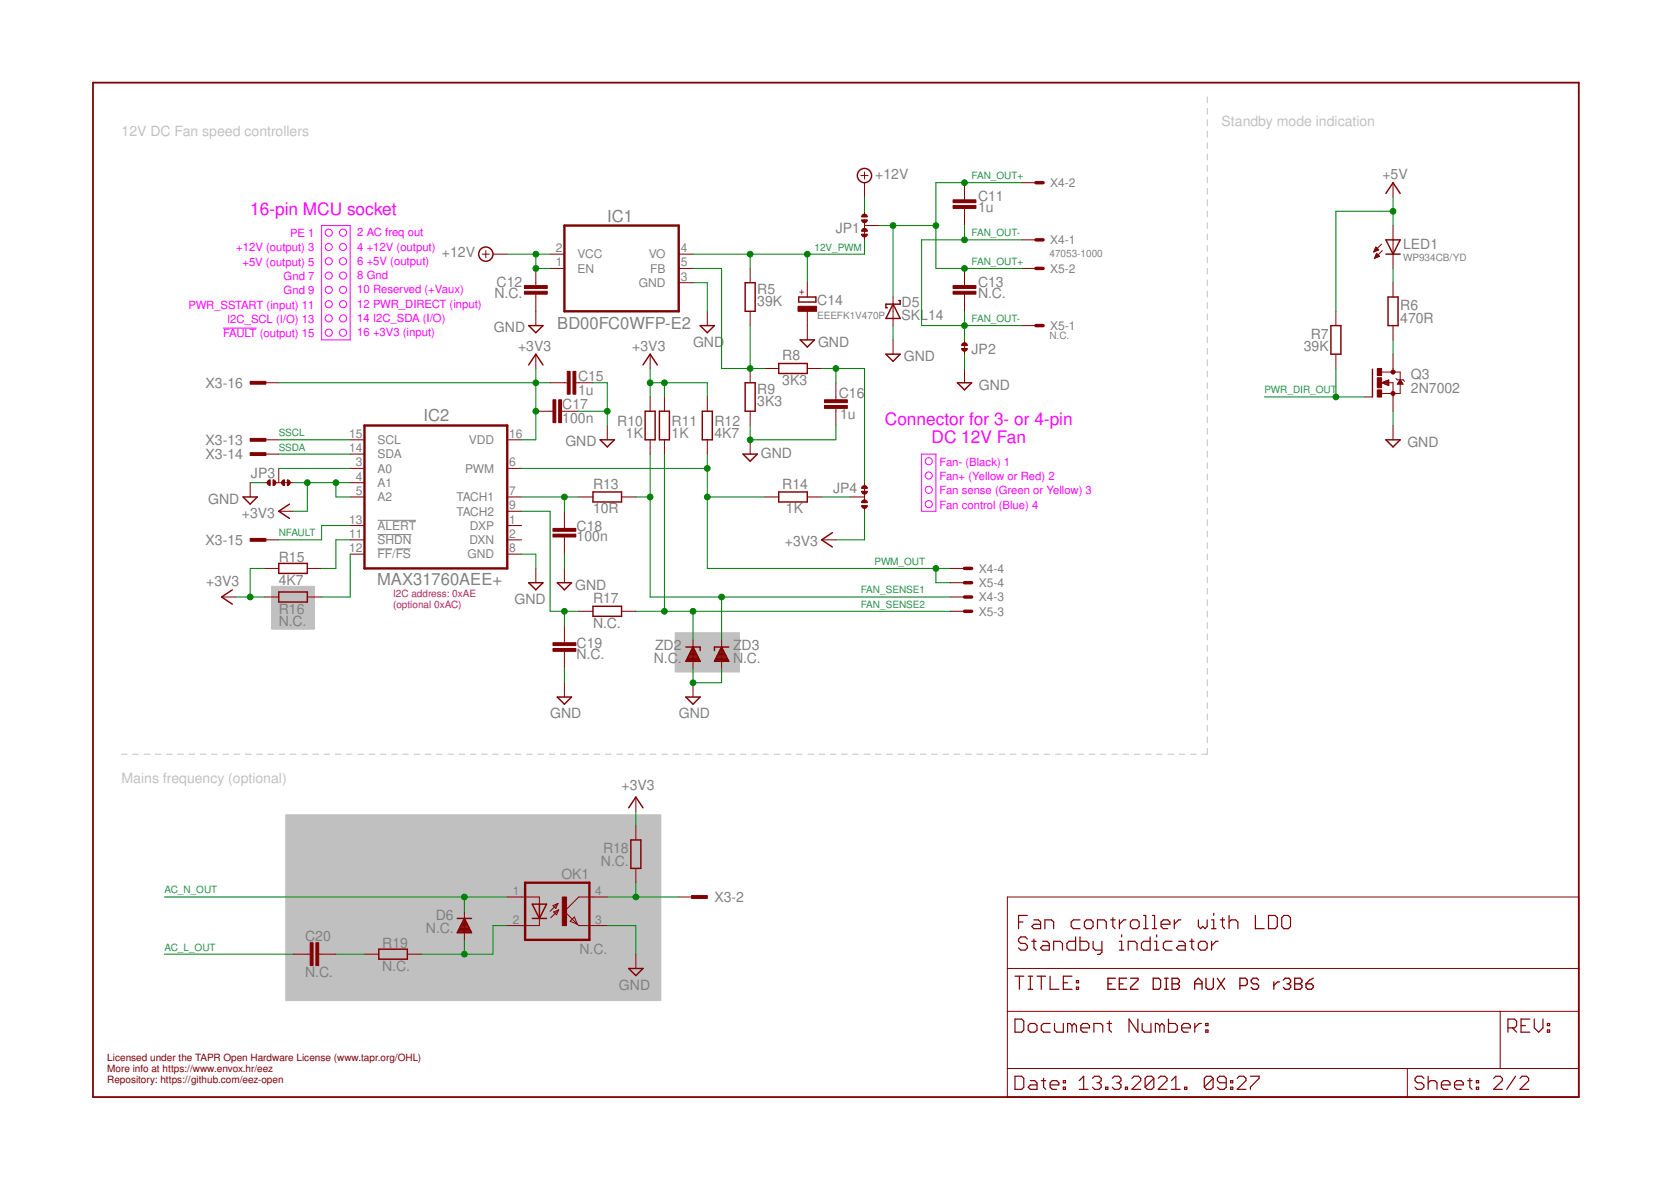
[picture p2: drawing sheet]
<svg xmlns="http://www.w3.org/2000/svg" width="297mm" height="210mm" viewBox="0 0 297 210" stroke-linecap="round" stroke-linejoin="round" font-family="sans-serif">
<g fill="none" stroke="#c0c0c0" stroke-width=".18">
<path d="M214.6 17.2v1.1M214.6 19.3v1M214.6 21.3v1M214.6 23.3v1.1M214.6 25.4v1M214.6 27.4v1M214.6 29.4v1.1M214.6 31.5v1M214.6 33.5v1M214.6 35.5v1.1M214.6 37.5v1.1M214.6 39.6v1"/>
<path d="M214.6 41.6v1M214.6 43.6v1.1M214.6 45.7v1M214.6 47.7v1M214.6 49.7v1.1M214.6 51.8v1M214.6 53.8v1M214.6 55.8v1.1M214.6 57.8v1.1M214.6 59.9v1M214.6 61.9v1M214.6 63.9v1.1"/>
<path d="M214.6 66v1M214.6 68v1M214.6 70v1.1M214.6 72.1v1M214.6 74.1v1M214.6 76.1v1.1M214.6 78.2v1M214.6 80.2v1M214.6 82.2v1.1M214.6 84.3v1M214.6 86.3v1M214.6 88.3v1.1"/>
<path d="M214.6 90.4v1M214.6 92.4v1M214.6 94.4v1M214.6 96.5v1M214.6 98.5v1M214.6 100.5v1M214.6 102.6v1M214.6 104.6v1M214.6 106.6v1M214.6 108.6v1.1M214.6 110.7v1M214.6 112.7v1"/>
<path d="M214.6 114.7v1.1M214.6 116.8v1M214.6 118.8v1M21.6 134h1M23.6 134h1M25.6 134h1M27.6 134h1M29.6 134h1M31.6 134h1M33.6 134h1M35.6 134h1M37.6 134h1"/>
<path d="M39.6 134h1M41.6 134h1M43.6 134h1M45.6 134h1M47.6 134h1M49.6 134h1M51.6 134h1M53.6 134h1M55.6 134h1M57.6 134h1M59.6 134h1M61.6 134h1"/>
<path d="M63.6 134h1M65.6 134h1M67.6 134h1M69.6 134h1M71.6 134h1M73.6 134h1M75.6 134h1M77.6 134h1M79.6 134h1M81.6 134h1M83.6 134h1M85.6 134h1"/>
<path d="M87.6 134h1M89.6 134h1M91.6 134h1M93.6 134h1M95.6 134h1M97.6 134h1M99.6 134h1M101.6 134h1M103.6 134h1M105.6 134h1M107.6 134h1M109.6 134h1"/>
<path d="M111.6 134h1M113.6 134h1M115.6 134h1M117.6 134h1M119.6 134h1M121.6 134h1M123.6 134h1M125.6 134h1M127.6 134h1M129.6 134h1M131.6 134h1M133.6 134h1"/>
<path d="M135.6 134h1M137.6 134h1M139.6 134h1M141.6 134h1M143.6 134h1M145.6 134h1M147.6 134h1M149.6 134h1M151.6 134h1M153.6 134h1M155.6 134h1M157.6 134h1"/>
<path d="M159.6 134h1M161.6 134h1M163.6 134h1M165.6 134h1M167.6 134h1M169.6 134h1M171.6 134h1M173.6 134h1M175.6 134h1M177.6 134h1M179.6 134h1M181.6 134h1"/>
<path d="M183.6 134h1M185.6 134h1M187.6 134h1M189.6 134h1M191.6 134h1M193.6 134h1M195.6 134h1M197.6 134h1M199.6 134h1M201.6 134h1M203.6 134h1M205.6 134h1"/>
<path d="M207.6 134h1M209.6 134h1M211.6 134h1M214.6 133v1h-1M214.6 120.8v1.1M214.6 122.9v1M214.6 124.9v1M214.6 126.9v1.1M214.6 128.9v1.1M214.6 131v1"/>
</g>
<g fill="#c0c0c0" stroke="#c0c0c0" stroke-width=".18">
<path d="M120 112.5h11.4v6.9h-11.4z"/>
<path d="M48.3 104.2h7.6v7.6h-7.6z"/>
<path d="M50.8 144.8h66.7v33h-66.7z"/>
</g>
<path d="M67.1 97.6h2.6M67.1 92.5h6.9M67.1 95h6.1M70.3 97.6h2.7" fill="none" stroke="#808080" stroke-width=".18"/>
<g fill="none" stroke="#800000" stroke-width=".21">
<path d="M180.4 173.5h1.6M181.1 163.9h.7M181.2 173.5v2.3M182.6 162.7h-1.5v2.4M182.6 166.9l-.4-.4h-.7l-.4 .4v.4l.4 .4h.7l.4 .4v.4l-.4 .4h-.7l-.4-.4M182.8 173.5h.8M182.8 175.8h.8M183.2 173.5v2.3M183.4 167.3h.8M183.8 163.5h.8l.4 .4v1.2h-1.2l-.4-.4 .4-.4h1.2M183.8 166.9v1.6l.4 .4M184.3 173.5h1.6"/>
<path d="M185.1 173.5v2.3M185.4 167.3h.7l.4 .4v1.2h-1.1l-.4-.4 .4-.4h1.1M185.7 165.1v-1.6h1.2l.4 .4v1.2M186.7 173.5v2.3h1.5M187.3 168.9v-1.6h1.2l.4 .4v1.2M189 174.7h.8M190.6 173.5h-1.6v2.3h1.6M191.2 166.5v2.4h-1.2l-.3-.4v-.8l.3-.4h1.2M191.3 175.5h.4v.3h-.4zM191.3 174.3h.4v.4h-.4zM192 163.5h-1.2l-.4 .4v.8l.4 .4h1.2M192 166.5v2.4h1.1l.4-.4v-.8l-.4-.4h-1.1"/>
<path d="M193.1 163.5h.8l.4 .4v.8l-.4 .4h-.8l-.3-.4v-.8zM194.3 167.3v1.2l.4 .4h1.2M195.1 165.1v-1.6h1.2l.4 .4v1.2M195.9 167.3v1.9l-.4 .4h-.4M197.4 163.5h.8M197.8 163.1v1.6l.4 .4M199 163.5v1.6M199 168.9h.8M199 167.3h.4v1.6M199.4 166.1v.4M200.2 163.5h-.4l-.8 .8M200.6 168.9v-1.6h1.1l.4 .4v1.2"/>
<path d="M200.9 163.9l.4-.4h.8l.4 .4v.8l-.4 .4h-.8l-.4-.4zM203.3 162.7h.4v2.4M203.3 165.1h.8M204.4 166.5v2.4h-1.1l-.4-.4v-.8l.4-.4h1.1M204.9 162.7h.3v2.4M204.9 165.1h.7M205.2 168.9h.8M205.2 167.3h.4v1.6M205.6 166.1v.4M206.4 164.3h1.6v-.4l-.4-.4h-.8l-.4 .4v.8l.4 .4h.8M208.3 167.3h-1.1l-.4 .4v.8l.4 .4h1.1M208.7 163.5v1.6"/>
<path d="M209.5 167.3h.8l.4 .4v1.2h-1.2l-.4-.4 .4-.4h1.2M209.9 163.5h-.4l-.8 .8M211.5 167.3h.7M211.9 166.9v1.6l.3 .4M213 163.5v1.2l.4 .4 .4-.4 .4 .4 .4-.4v-1.2M213 167.7l.4-.4h.8l.4 .4v.8l-.4 .4h-.8l-.4-.4zM215.4 163.5h.4v1.6M215.4 165.1h.8M215.4 167.3v1.6M215.8 162.3v.4M216.5 167.3h-.3l-.8 .8M216.9 163.5h.8"/>
<path d="M217.3 163.1v1.6l.4 .4M218.5 163.9l.4-.4h.7l.4 .4v1.2M218.5 162.7v2.4M223.2 162.7v2.4h1.5M225.5 162.7h1.2l.4 .4v1.6l-.4 .4h-1.2zM228.2 162.7h.8l.4 .4v1.6l-.4 .4h-.8l-.4-.4v-1.6zM180.4 181.1h1.2l.4 .4v1.6l-.4 .4h-1.2zM180.4 191.3h1.2l.4 .4v1.5l-.4 .4h-1.2zM182.8 182.3l.4-.4h.7l.4 .4v.8l-.4 .4h-.7l-.4-.4zM183.2 192.1h.7l.4 .3v1.2h-1.1l-.4-.4 .4-.4h1.1M185.1 192.1h.8M185.5 191.7v1.5l.4 .4"/>
<path d="M186.7 192.8h1.5v-.4l-.4-.3h-.8l-.3 .3v.8l.3 .4h.8M186.7 181.9h-1.2l-.4 .4v.8l.4 .4h1.2M187.5 181.9v1.2l.3 .4h1.2v-1.6M189 193.2h.4v.4h-.4zM189 192.1h.4v.3h-.4zM190.6 182.3l-.4-.4h-.4v1.6M190.6 182.3l.4-.4 .3 .4v1.2M190.6 182.3v1.2M191.9 193.6h1.5M191.9 192.1l.7-.8v2.3M192.1 182.7h1.6v-.4l-.4-.4h-.8l-.4 .4v.8l.4 .4h.8M194.2 191.7l.4-.4h.8l.3 .4v.4l-.3 .3"/>
<path d="M194.5 183.5v-1.6h1.1l.4 .4v1.2M195 192.4h.4M195.4 192.4l.3 .4v.4l-.3 .4h-.8l-.4-.4M196.5 193.2h.4v.4h-.4zM196.8 181.9h.8M197.2 181.5v1.6l.4 .4M197.7 191.7l.4-.4h.8l.4 .4v.4l-.4 .3M198.5 192.4h.4M198.9 192.4l.4 .4v.4l-.4 .4h-.8l-.4-.4M200 193.2h.4v.4h-.4zM201.2 191.7l.4-.4h.8l.4 .4v.4l-1.6 1.5h1.6M202.3 181.1v2.4l-1.6-2.4v2.4"/>
<path d="M203 181.9v1.2l.4 .4h1.2v-1.6M205.1 191.7v1.5l-.4 .4h-.8l-.3-.4M205.1 191.7l-.4-.4h-.8l-.3 .4v1.5M205.1 191.7l-1.5 1.5M205.9 191.7l.4-.4h.8l.4 .4v.4l-1.6 1.5h1.6M206.2 182.3l-.4-.4h-.4v1.6M206.2 182.3v1.2M206.2 182.3l.3-.4 .4 .4v1.2M207.7 181.1v2.4h1.2l.4-.4v-.8l-.4-.4h-1.2M208.2 193.6h1.6M208.2 192.1l.8-.8v2.3M210.1 182.7h1.5v-.4l-.4-.4h-.8l-.3 .4v.8l.3 .4h.8"/>
<path d="M210.6 193.2h.4v.4h-.4zM212.4 181.9v1.6M213.6 181.9h-.4l-.8 .8M214.3 183.1h.4v.4h-.4zM214.3 181.9h.4v.4h-.4zM215.6 191.7v1.5l-.4 .4h-.7l-.4-.4M215.6 191.7l-.4-.4h-.7l-.4 .4v1.5M215.6 191.7l-1.5 1.5M218 192.4h-1.2l-.4-.3v-.4l.4-.4h.8l.4 .4v1.5l-.4 .4h-.8l-.4-.4M218.8 193.2h.3v.4h-.3zM218.8 192.1h.3v.3h-.3zM219.9 191.7l.4-.4h.8l.4 .4v.4l-1.6 1.5h1.6"/>
<path d="M222.3 191.3h1.5v.4l-1.5 1.5v.4M253.1 191.7l-.4-.4h-.8l-.4 .4v.4l.4 .3h.8l.4 .4v.4l-.4 .4h-.8l-.4-.4M253.9 192.4l.4-.3h.8l.3 .3v1.2M253.9 191.3v2.3M256.2 192.8h1.6v-.4l-.4-.3h-.8l-.4 .3v.8l.4 .4h.8M258.6 192.8h1.5v-.4l-.4-.3h-.7l-.4 .3v.8l.4 .4h.7M260.9 192.1h.8M261.3 191.7v1.5l.4 .4M262.4 193.2h.4v.4h-.4zM262.4 192.1h.4v.3h-.4zM265.5 191.7l.4-.4h.8l.4 .4v.4l-1.6 1.5h1.6M268.1 182.7h1.1l.4-.4v-.8l-.4-.4h-1.1v2.4"/>
<path d="M268.8 182.7l.8 .8M269.4 191.3l-1.6 2.3M270.2 191.7l.4-.4h.8l.3 .4v.4l-1.5 1.5h1.5M270.4 182.3h.8M271.9 181.1h-1.5v2.4h1.5M272.7 181.1v1.6l.8 .8 .8-.8v-1.6M275.1 183.1h.4v.4h-.4zM275.1 181.9h.4v.4h-.4z"/>
</g>
<path d="M16.5 14.7h264.1v180.3h-264.1z" fill="none" stroke="#800000" stroke-width=".32"/>
<g fill="none" stroke="#800000" stroke-width=".18">
<path d="M153 31.2h1.3M153.7 30.6v1.2M153.7 32.5v2.5M153.7 37.5v.8M153.7 39.3v3.3M171.4 32.5v3M171.4 37v3.1M181.6 32.5h2.5M247.6 32.5v2.5M85.7 45.2h1.3M86.4 44.5v1.3M87.6 45.2h2.6"/>
<path d="M95.2 47.7v3.1M95.2 52.3v5.6M97.8 47.7h2.5M97.8 45.2h2.5M120.6 47.7h2.6M120.6 45.2h2.6M120.6 50.2h2.6M125.7 55.3v2.6M133.3 47.7v2.5M133.3 55.3v2.6M143.5 50.2v2.6M143.5 55.3v5.1"/>
<path d="M153.7 40.1h2.5M158.7 52.8v5.1M171.4 47.7v3.1M171.4 52.3v3M181.6 42.6h2.5M181.6 57.9h2.5M181.6 47.7h2.5M237.5 55.3v2.6M244.2 44.7h.2M244.3 44.6h.4M244.3 45.9h.1M244.3 44.5h.7"/>
<path d="M244.4 44.3h.6M244.4 45.8h.2M244.4 45.7h.5M244.5 44.2h.4M244.5 44.1h.3M244.5 45.6h.7M244.5 44h.2M244.5 45.4h.6M244.6 43.9l.5 .5-.9 .4zM244.6 45.3h.4M244.6 45.2h.3M244.7 45l-.4 .9"/>
<path d="M244.7 45l.5 .6M244.7 45.1h.1M245.2 45.6l-.9 .3M245.6 43.4l-1.4 1.4M245.7 44.5l-1.4 1.4M247.6 40.1v7.6M247.6 50.2v2.6M247.6 57.9v2.5M47 68h2.6M47 78.2h2.6M62.3 78.2h2.5M90.2 78.2h2.5"/>
<path d="M95.2 73.1h3.1M95.2 62.9v2.6M97.8 68h3M99.8 73.1h3.1M102.4 68h3M107.9 75.6v2.6M115.6 62.9v2.6M115.6 70.5v2.6M115.6 78.2v2.5M118.1 70.5v2.6M118.1 78.2v2.5M125.7 70.5v2.6"/>
<path d="M125.7 78.2v2.5M133.3 65.5v2.5M133.3 73.1v2.5M133.3 78.2v2.5M135.9 65.5h2.5M143.5 65.5h2.5M148.6 68v3.1M148.6 72.6v3M158.7 60.4v2.5M171.4 60.4v2.5M171.4 65.5v2.5M237.5 62.9v2.6"/>
<path d="M242.5 70.5h1.5M245.6 68l1.3-.5v1zM245.6 66.1h3.3v3.8h-3.3M245.7 68h1.2M245.8 68.1h1.1M246 67.9h.9M246.1 68.2h.8M246.3 67.7h.6M246.4 68.3h.5M246.6 67.6h.3M246.7 68.5h.2M246.7 68h.9v5.1"/>
<path d="M247.6 62.9v3.2M247.6 75.6v2.6M248.1 67.3l.3 .2h1l.3 .3M248.4 68.2h1M248.5 68.1h.8M248.6 68h.6M248.7 67.9h.4M248.8 67.7h.2M248.8 67.6h.2M248.9 67.5l.5 .8h-1zM44.5 85.8v2.5M47 80.7h2.6"/>
<path d="M47 95.9h2.6M47 85.8h.8M48.8 85.8h3.3M49.6 90.9h2.5M49.6 83.2v2.6M62.3 80.7h2.5M62.3 95.9h2.5M62.3 88.3h2.5M62.3 98.5h2.5M62.3 93.4h2.5M62.3 85.8h2.5M62.3 83.2h2.5"/>
<path d="M90.2 95.9h2.5M90.2 88.3h2.5M90.2 90.9h2.5M90.2 98.5h2.5M90.2 93.4h2.5M90.2 83.2h2.5M100.3 90.9v3M100.3 95.4v3.1M102.9 88.3h2.5M110.5 88.3h2.5M135.9 88.3h2.5M143.5 88.3h2.5"/>
<path d="M146 95.9h2.6M151.1 88.3h2.6M153.7 85.8v3.3M153.7 90.1v.8M39.4 106.1h2.5M47 106.1h2.6M47 101h2.6M54.6 106.1h2.6M54.6 101h2.6M95.2 101v2.6M100.3 101v2.6M100.3 111.2v3"/>
<path d="M100.3 115.8v3M102.9 108.6h2.5M110.5 108.6h2.5M123.2 113.7v5.1M128.3 113.7v5.1M168.9 106.1h2.5M168.9 108.6h2.5M168.9 101h2.5M168.9 103.6h2.5M100.3 121.3v2.6M123.2 121.3v2.6M90.2 159.4h5.7v1.3"/>
<path d="M107.9 159.4h-5l-2.6 2.6 2.6 2.5h5M113 141.7v2.5M113 146.7v2.6M113 154.3v2.6M120.6 159.4h2.6M179.1 159.4h101.5v35.6h-101.5zM52.1 169.6h3M56.7 169.6h3M64.8 169.6h2.5M72.4 169.6h2.6M82.5 162v5M95.9 163.2v1.3h-5.7"/>
<path d="M98.3 161l.9-.4-.4 .9zM98.4 162.1l.9-.4-.4 .9zM99.2 160.6l-1.4 1.4M99.3 161.7l-1.4 1.4M102.1 163l.5 1.3-1.3-.6zM113 169.6v2.5M179.1 179.7h101.5M179.1 172.1h101.5M266.7 179.7v10.2M179.1 189.9h101.5M250.2 189.9v5.1"/>
</g>
<g fill="none" stroke="#800000" stroke-width=".23">
<path d="M197 174.9h.6M198.3 173.9h-1.3v1.9h1.3M199 174.9h.6M200.3 173.9h-1.3v1.9h1.3M201 173.9h1.3v.3l-1.3 1.3v.3h1.3M205 173.9h1l.3 .3v1.3l-.3 .3h-1zM207 173.9h.7M207 175.8h.7M207.3 173.9v1.9M208.3 173.9h1l.4 .3v.3l-.4 .4 .4 .3v.3l-.4 .3h-1zM208.3 174.9h1M212.4 174.9h1.3"/>
<path d="M212.4 175.8v-1.3l.6-.6 .7 .6v1.3M214.4 173.9v1.6l.3 .3h.7l.3-.3v-1.6M216.4 173.9l1.3 1.9M217.7 173.9l-1.3 1.9M220.4 175.2h1l.3-.3v-.7l-.3-.3h-1v1.9M223.7 174.2l-.3-.3h-.6l-.4 .3v.3l.4 .4h.6l.3 .3v.3l-.3 .3h-.6l-.4-.3M226.4 174.5v1.3M227.4 174.5h-.3l-.7 .7M228.1 174.2l.4-.3h.6l.3 .3v.3l-.3 .4M228.8 174.9h.3M229.1 174.9l.3 .3v.3l-.3 .3h-.6l-.4-.3M230.1 173.9h1l.3 .3v.3l-.3 .4 .3 .3v.3l-.3 .3h-1z"/>
<path d="M230.1 174.9h1M232.2 174.9h.9l.3 .3v.3l-.3 .3h-.6l-.3-.3zM233.4 173.9l-.6 .3-.6 .7"/>
</g>
<g fill="none" stroke="#800000" stroke-width=".25">
<path d="M246.4 34.4l1.2-1.9 1.3 1.9M94 57.9h2.5l-1.3 1.2zM124.5 57.9h2.5l-1.3 1.2zM132.5 50.2h1.7v5.1h-1.7zM142 52.8h3v.9h-3zM158.7 54.1l1.3 2.5h-2.5zM159.8 53.4h.2v.7h-2.5v.6h.2M236.6 57.9h1.8v5h-1.8zM246.4 42.6h2.5l-1.3 2.6zM246.4 45.2h2.5M246.7 52.8h1.8v5.1h-1.8zM94 64.9l1.2-2 1.3 2"/>
<path d="M106.7 78.2h2.5l-1.3 1.2zM114.3 64.9l1.3-2 1.2 2M114.7 73.1h1.8v5.1h-1.8zM117.2 73.1h1.8v5.1h-1.8zM124.8 73.1h1.8v5.1h-1.8zM132.5 68h1.7v5.1h-1.7zM138.4 64.6h5.1v1.8h-5.1zM142.2 60.4h2.6l-1.3 1.3zM157.5 62.9h2.5l-1.3 1.3zM170.2 68h2.5l-1.3 1.3zM244 65.6v4.9M246.4 78.2h2.5l-1.3 1.2z"/>
<path d="M43.2 88.3h2.5l-1.2 1.3zM51.5 89.6l-1.9 1.3 1.9 1.2M105.4 87.4h5.1v1.8h-5.1zM132.1 80.7h2.5l-1.3 1.3zM138.4 87.4h5.1v1.8h-5.1zM148 94.7l-2 1.2 2 1.3M41.3 104.8l-1.9 1.3 1.9 1.3M49.6 105.2h5v1.8h-5zM49.6 100.1h5v1.8h-5zM94 103.6h2.5l-1.3 1.2zM99.1 103.6h2.5l-1.3 1.2zM105.4 107.8h5.1v1.7h-5.1z"/>
<path d="M121.9 115h2.6v.6M122 117.5h2.4M122.1 117.2h2.2M122.2 117h2M122.3 116.8h1.8M122.4 116.6h1.6M122.5 116.3h1.4M122.6 116.1h1.1M122.7 115.9h.9M122.9 115.7h.6M123 115.4h.4M123.1 115.2h.2"/>
<path d="M123.2 115l1.3 2.5h-2.6zM127 117.5h2.5M127.2 117.2h2.2M127.3 117h2M127.4 116.8h1.8M127.5 116.6h1.6M127.6 116.3h1.3M127.7 116.1h1.1M127.8 115.9h.9M127.9 115.7h.7M128.1 115.4h.4M128.2 115.2h.2"/>
<path d="M128.3 115l1.2 2.5h-2.5zM129.5 115h-2.5v.6M99.1 123.9h2.5l-1.3 1.3zM121.9 123.9h2.6l-1.3 1.3zM111.8 143.6l1.2-1.9 1.3 1.9M112.1 149.3h1.8v5h-1.8zM67.3 168.7h5.1v1.8h-5.1zM81.3 163.2h2.5M81.3 165.7h2.5M81.5 165.4h2.2M81.6 165.2h1.9M81.7 165h1.7"/>
<path d="M81.8 164.8h1.5M81.9 164.5h1.3M82 164.3h1.1M82.1 164.1h.9M82.2 163.9h.7M82.4 163.7h.4M82.5 163.4h.2M82.5 163.2l1.3 2.6h-2.5zM94.6 160.7h2.6l-1.3 2.5zM94.6 163.2h2.6M95.9 160.7v2.5M111.8 172.1h2.5l-1.3 1.3z"/>
<circle cx="153.7" cy="31.2" r="1.27"/>
<circle cx="86.4" cy="45.2" r="1.27"/>
</g>
<g fill="#800000" stroke="#800000" stroke-width=".18">
<path d="M244.8 69.3h.8v1.3h-.8z"/>
<path d="M244.8 65.5h.8v1.3h-.8z"/>
<path d="M244.8 67.1h.8v1.8h-.8z"/>
<path d="M99.9 159.4h.8v5.1h-.8z"/>
<path d="M122.9 159.2h2.8v.5h-2.8z"/>
<path d="M56.2 167.6h.5v4h-.5z"/>
<path d="M55.1 167.6h.5v4h-.5z"/>
<path d="M44.5 77.9h2.8v.5h-2.8z"/>
<path d="M44.5 80.5h2.8v.5h-2.8z"/>
<path d="M44.5 95.7h2.8v.5h-2.8z"/>
<path d="M98.3 71.1h.5v4h-.5z"/>
<path d="M99.3 71.1h.5v4h-.5z"/>
<path d="M100.8 66h.5v4.1h-.5z"/>
<path d="M101.9 66h.5v4.1h-.5z"/>
<path d="M169.4 51.8h4.1v.5h-4.1z"/>
<path d="M169.4 50.8h4.1v.5h-4.1z"/>
<path d="M98.3 94.9h4.1v.5h-4.1z"/>
<path d="M98.3 93.9h4.1v.5h-4.1z"/>
<path d="M98.3 115.3h4.1v.5h-4.1z"/>
<path d="M98.3 114.2h4.1v.5h-4.1z"/>
<path d="M169.4 36.5h4.1v.5h-4.1z"/>
<path d="M169.4 35.5h4.1v.5h-4.1z"/>
<path d="M146.6 72.1h4v.5h-4z"/>
<path d="M146.6 71.1h4v.5h-4z"/>
<path d="M141.9 54.4h3.3v.9h-3.3z"/>
<path d="M44.5 67.8h2.8v.5h-2.8z"/>
<path d="M93.2 51.8h4.1v.5h-4.1z"/>
<path d="M93.2 50.8h4.1v.5h-4.1z"/>
</g>
<g fill="#800000" stroke="#800000" stroke-width=".18">
<path d="M47.6 85.5l.4-.2v1l-.5-.3z" fill-rule="evenodd"/>
<path d="M48.5 85.3l.4 .1 .1 .4h-.5z" fill-rule="evenodd"/>
<path d="M48.5 85.8h.5l-.2 .5h-.3z" fill-rule="evenodd"/>
<path d="M51.1 85.3l.3 .1 .2 .4h-.5z" fill-rule="evenodd"/>
<path d="M51.1 85.8h.5l-.3 .5h-.2z" fill-rule="evenodd"/>
<path d="M50.2 85.5l.4-.2v1l-.5-.3z" fill-rule="evenodd"/>
<path d="M171.1 61l.3-.1v.5h-.5z" fill-rule="evenodd"/>
<path d="M171.4 60.9l.4 .1 .2 .4h-.6z" fill-rule="evenodd"/>
<path d="M170.9 61.9h1.1a.51 .51 0 0 1-.6 .5 .51 .51 0 0 1-.5-.5z" fill-rule="evenodd"/>
<path d="M153.3 38.2l.4-.1a.47 .47 0 0 1 .5 .5h-1z" fill-rule="evenodd"/>
<path d="M153.7 39.1h.5l-.1 .2-.4 .3z" fill-rule="evenodd"/>
<path d="M153.2 39.1h.5v.5l-.4-.2z" fill-rule="evenodd"/>
<path d="M153.7 41.6h.5l-.1 .2-.4 .3z" fill-rule="evenodd"/>
<path d="M153.2 41.6h.5v.5l-.4-.1z" fill-rule="evenodd"/>
<path d="M153.3 40.7l.5-.1 .3 .3 .1 .2h-1z" fill-rule="evenodd"/>
<path d="M153.2 89.9h1a.51 .51 0 0 1-.5 .5 .51 .51 0 0 1-.5-.5z" fill-rule="evenodd"/>
<path d="M153.3 89l.4-.2v.5h-.5z" fill-rule="evenodd"/>
<path d="M153.7 88.8l.3 .2 .2 .3h-.5z" fill-rule="evenodd"/>
<path d="M153.3 86.4l.4-.1v.5h-.5z" fill-rule="evenodd"/>
<path d="M153.7 86.3l.3 .1 .2 .4h-.5z" fill-rule="evenodd"/>
<path d="M153.2 87.3h1a.51 .51 0 0 1-.5 .5 .51 .51 0 0 1-.5-.5z" fill-rule="evenodd"/>
<circle cx="247.6" cy="66.1" r=".36"/>
<circle cx="247.6" cy="69.9" r=".36"/>
</g>
<path d="M100.3 40.1h20.3v15.2h-20.3zM64.8 75.6h25.4v25.4h-25.4zM93.3 156.9h11.5v10.1h-11.5z" fill="none" stroke="#800000" stroke-width=".42"/>
<path d="M184.1 32.5h1.3M184.1 42.6h1.3M184.1 57.9h1.3M184.1 47.7h1.3M171.4 106.1h1.3M171.4 108.6h1.3M171.4 101h1.3M171.4 103.6h1.3" fill="none" stroke="#800000" stroke-width=".61"/>
<g fill="none" stroke="#008000" stroke-width=".18">
<path d="M153.7 35v2.5M181.6 32.5h-15.2v15.2h15.2M247.6 35v5.1M247.6 37.5h-10.1v17.8M90.2 45.2h7.6M95.2 45.2v2.5h2.6M123.2 47.7h5.1v17.8h7.6M123.2 50.2h2.5v5.1M133.3 45.2v2.5M133.3 57.9v7.6M143.5 45.2v5M153.7 42.6v2.6h-30.5"/>
<path d="M156.2 40.1h10.2M158.7 40.1v12.7M158.7 57.9v2.5M171.4 40.1v2.5M171.4 55.3v5.1M181.6 42.6h-17.8v15.3h17.8M247.6 47.7v2.5M49.6 68h48.2M49.6 78.2h12.7M95.2 65.5v12.7h-2.5M102.9 73.1h5M105.4 68h2.5v7.6"/>
<path d="M115.6 68h10.1v2.5M115.6 65.5v5M118.1 68v2.5M133.3 75.6v2.6h15.3v-2.6M146 65.5h7.7v20.3M148.6 65.5v2.5M171.4 62.9v2.6M224.8 70.5h17.7M237.5 65.5v5M247.6 60.4v2.5M247.6 73.1v2.5M44.5 85.8h2.5"/>
<path d="M49.6 80.7h12.7M49.6 83.2h12.7M52.1 85.8h10.2M54.6 85.8v5.1h-2.5M59.7 85.8v2.5h2.6M62.3 98.5v7.6h-5.1M62.3 95.9h-2.6v5.1h-2.5M62.3 93.4h-5.1v2.5h-7.6M92.7 98.5h2.5v2.5M92.7 88.3h10.2M92.7 90.9h5.1v17.7h5.1M92.7 83.2h33"/>
<path d="M100.3 88.3v2.6M100.3 98.5v2.5M113 88.3h2.6M115.6 80.7v25.4h53.3M118.1 80.7v27.9M125.7 80.7v20.3h43.2M125.7 88.3h10.2M146 88.3h5.1M153.7 90.9v5h-5.1M41.9 106.1h5.1M47 101h-2.5v5.1M100.3 108.6v2.6"/>
<path d="M100.3 118.8v2.5M113 108.6h55.9M123.2 108.6v5.1M123.2 118.8v2.5h5.1v-2.5M128.3 106.1v7.6M166.4 101v2.6h2.5M29.2 159.4h61M82.5 159.4v2.6M107.9 159.4h12.7M113 144.2v2.5M113 156.9v2.5M29.2 169.6h22.9"/>
<path d="M59.7 169.6h5.1M82.5 167v2.6M90.2 164.5h-2.6v5.1h-12.6M107.9 164.5h5.1v5.1"/>
</g>
<g fill="#008000" stroke="#008000" stroke-width=".18">
<circle cx="95.2" cy="45.2" r=".51"/>
<circle cx="95.2" cy="47.7" r=".51"/>
<circle cx="107.9" cy="73.1" r=".51"/>
<circle cx="123.2" cy="121.3" r=".51"/>
<circle cx="133.3" cy="78.2" r=".51"/>
<circle cx="247.6" cy="37.5" r=".51"/>
<circle cx="237.5" cy="70.5" r=".51"/>
<circle cx="95.2" cy="73.1" r=".51"/>
<circle cx="95.2" cy="68" r=".51"/>
<circle cx="115.6" cy="68" r=".51"/>
<circle cx="118.1" cy="68" r=".51"/>
<circle cx="44.5" cy="106.1" r=".51"/>
<circle cx="59.7" cy="85.8" r=".51"/>
<circle cx="54.6" cy="85.8" r=".51"/>
<circle cx="113" cy="159.4" r=".51"/>
<circle cx="82.5" cy="169.6" r=".51"/>
<circle cx="82.5" cy="159.4" r=".51"/>
<circle cx="171.4" cy="42.6" r=".51"/>
<circle cx="171.4" cy="57.9" r=".51"/>
<circle cx="115.6" cy="88.3" r=".51"/>
<circle cx="128.3" cy="106.1" r=".51"/>
<circle cx="100.3" cy="88.3" r=".51"/>
<circle cx="123.2" cy="108.6" r=".51"/>
<circle cx="118.1" cy="108.6" r=".51"/>
<circle cx="100.3" cy="108.6" r=".51"/>
<circle cx="166.4" cy="101" r=".51"/>
<circle cx="125.7" cy="88.3" r=".51"/>
<circle cx="125.7" cy="83.2" r=".51"/>
<circle cx="133.3" cy="45.2" r=".51"/>
<circle cx="143.5" cy="45.2" r=".51"/>
<circle cx="133.3" cy="65.5" r=".51"/>
<circle cx="148.6" cy="65.5" r=".51"/>
<circle cx="171.4" cy="32.5" r=".51"/>
<circle cx="171.4" cy="47.7" r=".51"/>
<circle cx="166.4" cy="40.1" r=".51"/>
<circle cx="158.7" cy="40.1" r=".51"/>
</g>
<g fill="none" stroke="#f0f" stroke-width=".18">
<path d="M39.7 58.3h5.9M57.2 40.1h5.1v20.3h-5.1zM163.8 80.7h2.6v10.2h-2.6z"/>
<circle cx="58.4" cy="59.1" r=".64"/>
<circle cx="58.4" cy="43.9" r=".64"/>
<circle cx="58.4" cy="46.4" r=".64"/>
<circle cx="58.4" cy="51.5" r=".64"/>
<circle cx="58.4" cy="49" r=".64"/>
<circle cx="58.4" cy="54.1" r=".64"/>
<circle cx="58.4" cy="56.6" r=".64"/>
<circle cx="58.4" cy="41.4" r=".64"/>
<circle cx="61" cy="46.4" r=".64"/>
<circle cx="61" cy="59.1" r=".64"/>
<circle cx="61" cy="54.1" r=".64"/>
<circle cx="61" cy="56.6" r=".64"/>
<circle cx="61" cy="43.9" r=".64"/>
<circle cx="61" cy="49" r=".64"/>
<circle cx="61" cy="51.5" r=".64"/>
<circle cx="61" cy="41.4" r=".64"/>
<circle cx="165.1" cy="82" r=".64"/>
<circle cx="165.1" cy="84.5" r=".64"/>
<circle cx="165.1" cy="87.1" r=".64"/>
<circle cx="165.1" cy="89.6" r=".64"/>
</g>
<g font-size="3.1" fill="#f0f">
<text x="44.5" y="38.2">16-pin MCU socket</text>
<text x="157.3" y="75.5">Connector for 3- or 4-pin</text>
<text x="165.6" y="78.8">DC 12V Fan</text>
</g>
<g font-size="2.9" fill="#808080">
<text x="108" y="39.5">IC1</text>
<text x="99.1" y="58.5">BD00FC0WFP-E2</text>
<text x="75.3" y="74.8">IC2</text>
<text x="67" y="104">MAX31760AEE+</text>
</g>
<g font-size="2.5" fill="#c0c0c0">
<text x="217.2" y="22.3">Standby mode indication</text>
<text x="21.6" y="24.1">12V DC Fan speed controllers</text>
<text x="21.6" y="139.1">Mains frequency (optional)</text>
</g>
<g font-size="2.5" fill="#808080">
<text x="155.6" y="31.8">+12V</text>
<text x="173.9" y="35.8">C11</text>
<text x="245.7" y="31.8">+5V</text>
<text x="148.6" y="41.4">JP1</text>
<text x="173.9" y="37.7">1u</text>
<text x="78.6" y="45.7">+12V</text>
<text x="249.4" y="44.3">LED1</text>
<text x="87.9" y="52.9">N.C.</text>
<text x="88.3" y="51">C12</text>
<text x="134.6" y="52.3">R5</text>
<text x="173.9" y="52.9">N.C.</text>
<text x="173.9" y="51">C13</text>
<text x="87.8" y="59">GND</text>
<text x="134.6" y="54.4">39K</text>
<text x="145.3" y="54.2">C14</text>
<text x="160.3" y="56.8">SKL14</text>
<text x="160.3" y="54.6">D5</text>
<text x="248.9" y="57.4">470R</text>
<text x="248.9" y="55.1">R6</text>
<text x="92.1" y="62.3">+3V3</text>
<text x="112.4" y="62.3">+3V3</text>
<text x="123.2" y="61.7">GND</text>
<text x="139.1" y="64">R8</text>
<text x="145.4" y="61.7">GND</text>
<text x="160.7" y="64.2">GND</text>
<text x="172.7" y="62.9">JP2</text>
<text x="231.8" y="62.4">39K</text>
<text x="233" y="60.2">R7</text>
<text x="36.5" y="68.9">X3-16</text>
<text x="102.7" y="70.3">1u</text>
<text x="102.7" y="67.7">C15</text>
<text x="134.6" y="70">R9</text>
<text x="139.1" y="68.4">3K3</text>
<text x="149.1" y="70.7">C16</text>
<text x="174" y="69.3">GND</text>
<text x="250.8" y="69.9">2N7002</text>
<text x="250.8" y="67.4">Q3</text>
<text x="100" y="75.3">100n</text>
<text x="100" y="72.7">C17</text>
<text x="109.7" y="75.7">R10</text>
<text x="111.3" y="77.9">1K</text>
<text x="119.4" y="77.9">1K</text>
<text x="119.4" y="75.7">R11</text>
<text x="127" y="77.9">4K7</text>
<text x="127" y="75.7">R12</text>
<text x="134.6" y="72.2">3K3</text>
<text x="149.4" y="74.5">1u</text>
<text x="36.5" y="79.1">X3-13</text>
<text x="36.5" y="81.6">X3-14</text>
<text x="100.5" y="79.3">GND</text>
<text x="135.3" y="81.4">GND</text>
<text x="250.2" y="79.4">GND</text>
<text x="37" y="89.6">GND</text>
<text x="44.6" y="85">JP3</text>
<text x="105.4" y="86.8">R13</text>
<text x="139.1" y="86.8">R14</text>
<text x="148.1" y="87.6">JP4</text>
<text x="43" y="92">+3V3</text>
<text x="102.5" y="94.3">C18</text>
<text x="105.4" y="91.3">10R</text>
<text x="139.7" y="91.3">1K</text>
<text x="36.5" y="96.8">X3-15</text>
<text x="49.5" y="99.9">R15</text>
<text x="102.5" y="96.2">100n</text>
<text x="139.5" y="97.1">+3V3</text>
<text x="36.7" y="104.1">+3V3</text>
<text x="49.5" y="104">4K7</text>
<text x="91.4" y="107.4">GND</text>
<text x="102.2" y="104.8">GND</text>
<text x="105.4" y="107.2">R17</text>
<text x="49.5" y="111.3">N.C.</text>
<text x="49.5" y="109.1">R16</text>
<text x="105.4" y="111.6">N.C.</text>
<text x="102.5" y="117.2">N.C.</text>
<text x="102.5" y="115.3">C19</text>
<text x="116.2" y="117.8">N.C</text>
<text x="116.4" y="115.5">ZD2</text>
<text x="120.5" y="117.8">.</text>
<text x="130.3" y="117.8">N</text>
<text x="130.3" y="115.5">Z</text>
<text x="131.8" y="115.5">D3</text>
<text x="132.1" y="117.8">.C.</text>
<text x="97.8" y="127.7">GND</text>
<text x="120.7" y="127.7">GND</text>
<text x="110.5" y="140.4">+3V3</text>
<text x="106.8" y="153.8">N.C.</text>
<text x="107.2" y="151.6">R18</text>
<text x="99.8" y="156.3">OK1</text>
<text x="127" y="160.3">X3-2</text>
<text x="54.2" y="167.3">C20</text>
<text x="75.7" y="165.9">N.C.</text>
<text x="77.5" y="163.6">D6</text>
<text x="54.2" y="173.7">N.C.</text>
<text x="68" y="172.5">N.C.</text>
<text x="68" y="168.4">R19</text>
<text x="103" y="169.6">N.C.</text>
<text x="110" y="175.9">GND</text>
</g>
<g font-size="2.1" fill="#808080">
<text x="186.7" y="33.2">X4-2</text>
<text x="98.8" y="47.3">1</text>
<text x="98.8" y="44.8">2</text>
<text x="102.7" y="45.9">VCC</text>
<text x="115.3" y="45.9">VO</text>
<text x="121" y="47.3">5</text>
<text x="121" y="44.8">4</text>
<text x="186.7" y="43.4">X4-1</text>
<text x="102.7" y="48.5">EN</text>
<text x="113.6" y="51">GND</text>
<text x="115.6" y="48.5">FB</text>
<text x="121" y="49.9">3</text>
<text x="186.7" y="48.5">X5-2</text>
<text x="186.7" y="58.6">X5-1</text>
<text x="62.1" y="77.8">15</text>
<text x="90.5" y="77.8">16</text>
<text x="62.1" y="80.4">14</text>
<text x="63.2" y="82.9">3</text>
<text x="67.1" y="78.9">SCL</text>
<text x="67.1" y="81.5">SDA</text>
<text x="83.3" y="78.9">VDD</text>
<text x="90.5" y="82.9">6</text>
<text x="63.2" y="85.4">4</text>
<text x="63.2" y="88">5</text>
<text x="67.1" y="86.6">A1</text>
<text x="67.1" y="84">A0</text>
<text x="67.1" y="89.1">A2</text>
<text x="81.2" y="89.1">TACH1</text>
<text x="82.7" y="84">PWM</text>
<text x="90.5" y="88">7</text>
<text x="62.1" y="93.1">13</text>
<text x="62.1" y="95.6">11</text>
<text x="67.1" y="94.2">ALERT</text>
<text x="81.2" y="91.6">TACH2</text>
<text x="83.5" y="94.2">DXP</text>
<text x="90.5" y="90.5">9</text>
<text x="90.5" y="95.6">2</text>
<text x="90.5" y="93.1">1</text>
<text x="62.1" y="98.1">12</text>
<text x="67.1" y="99.3">FF/FS</text>
<text x="67.1" y="96.7">SHDN</text>
<text x="83.1" y="99.3">GND</text>
<text x="83.4" y="96.7">DXN</text>
<text x="90.5" y="98.1">8</text>
<text x="174" y="101.8">X4-4</text>
<text x="174" y="106.9">X4-3</text>
<text x="174" y="104.3">X5-4</text>
<text x="174" y="109.4">X5-3</text>
<text x="91.2" y="159.1">1</text>
<text x="105.8" y="159.1">4</text>
<text x="91.2" y="164.2">2</text>
<text x="105.8" y="164.2">3</text>
</g>
<g font-size="2" fill="#f0f">
<text x="63.5" y="42">2 AC freq out</text>
<text x="42" y="44.7">+12V (output) 3</text>
<text x="43.1" y="47.2">+5V (output) 5</text>
<text x="51.6" y="42.1">PE 1</text>
<text x="63.5" y="47.1">6 +5V (output)</text>
<text x="63.5" y="44.5">4 +12V (output)</text>
<text x="50.4" y="49.8">Gnd 7</text>
<text x="50.4" y="52.3">Gnd 9</text>
<text x="63.5" y="49.6">8 Gnd</text>
<text x="63.5" y="52.1">10 Reserved (+Vaux)</text>
<text x="33.5" y="54.8">PWR_SSTART (input) 11</text>
<text x="39.7" y="59.9">FAULT (output) 15</text>
<text x="40.4" y="57.4">I2C_SCL (I/O) 13</text>
<text x="63.5" y="54.7">12 PWR_DIRECT (input)</text>
<text x="63.5" y="57.2">14 I2C_SDA (I/O)</text>
<text x="63.5" y="59.8">16 +3V3 (input)</text>
<text x="167" y="82.8">Fan- (Black) 1</text>
<text x="167" y="85.3">Fan+ (Yellow or Red) 2</text>
<text x="167" y="87.8">Fan sense (Green or Yellow) 3</text>
<text x="167" y="90.4">Fan control (Blue) 4</text>
</g>
<g font-size="1.8" fill="#008080">
<text x="172.7" y="31.8">FAN_OUT+</text>
<text x="172.7" y="42">FAN_OUT-</text>
<text x="144.8" y="44.5">12V_PWM</text>
<text x="172.7" y="47.1">FAN_OUT+</text>
<text x="172.7" y="57.2">FAN_OUT-</text>
<text x="224.8" y="69.9">PWR_DIR_OUT</text>
<text x="49.5" y="77.5">SSCL</text>
<text x="49.5" y="80.1">SSDA</text>
<text x="49.5" y="95.3">NFAULT</text>
<text x="155.5" y="100.4">PWM_OUT</text>
<text x="153" y="105.5">FAN_SENSE1</text>
<text x="153" y="108">FAN_SENSE2</text>
<text x="29.2" y="158.8">AC_N_OUT</text>
<text x="29.2" y="169">AC_L_OUT</text>
</g>
<g font-size="1.8" fill="#808080">
<text x="186.6" y="45.7">47053-1000</text>
<text x="249.4" y="46.4">WP934CB/YD</text>
<text x="145.3" y="56.7">EEEFK1V470P</text>
<text x="186.6" y="60.3">N.C.</text>
</g>
<g font-size="1.8" fill="#800000">
<text x="142.9" y="52.4" transform="rotate(-90 142.9 52.4)">+</text>
<text x="19.1" y="188.6">Licensed under the TAPR Open Hardware License (www.tapr.org/OHL)</text>
<text x="19.1" y="190.5">More info at https://www.envox.hr/eez</text>
<text x="19.1" y="192.4">Repository: https://github.com/eez-open</text>
</g>
<g font-size="1.8" fill="#800080">
<text x="69.9" y="106.1">I2C address: 0xAE</text>
<text x="69.9" y="108">(optional 0xAC)</text>
</g>
</svg>
